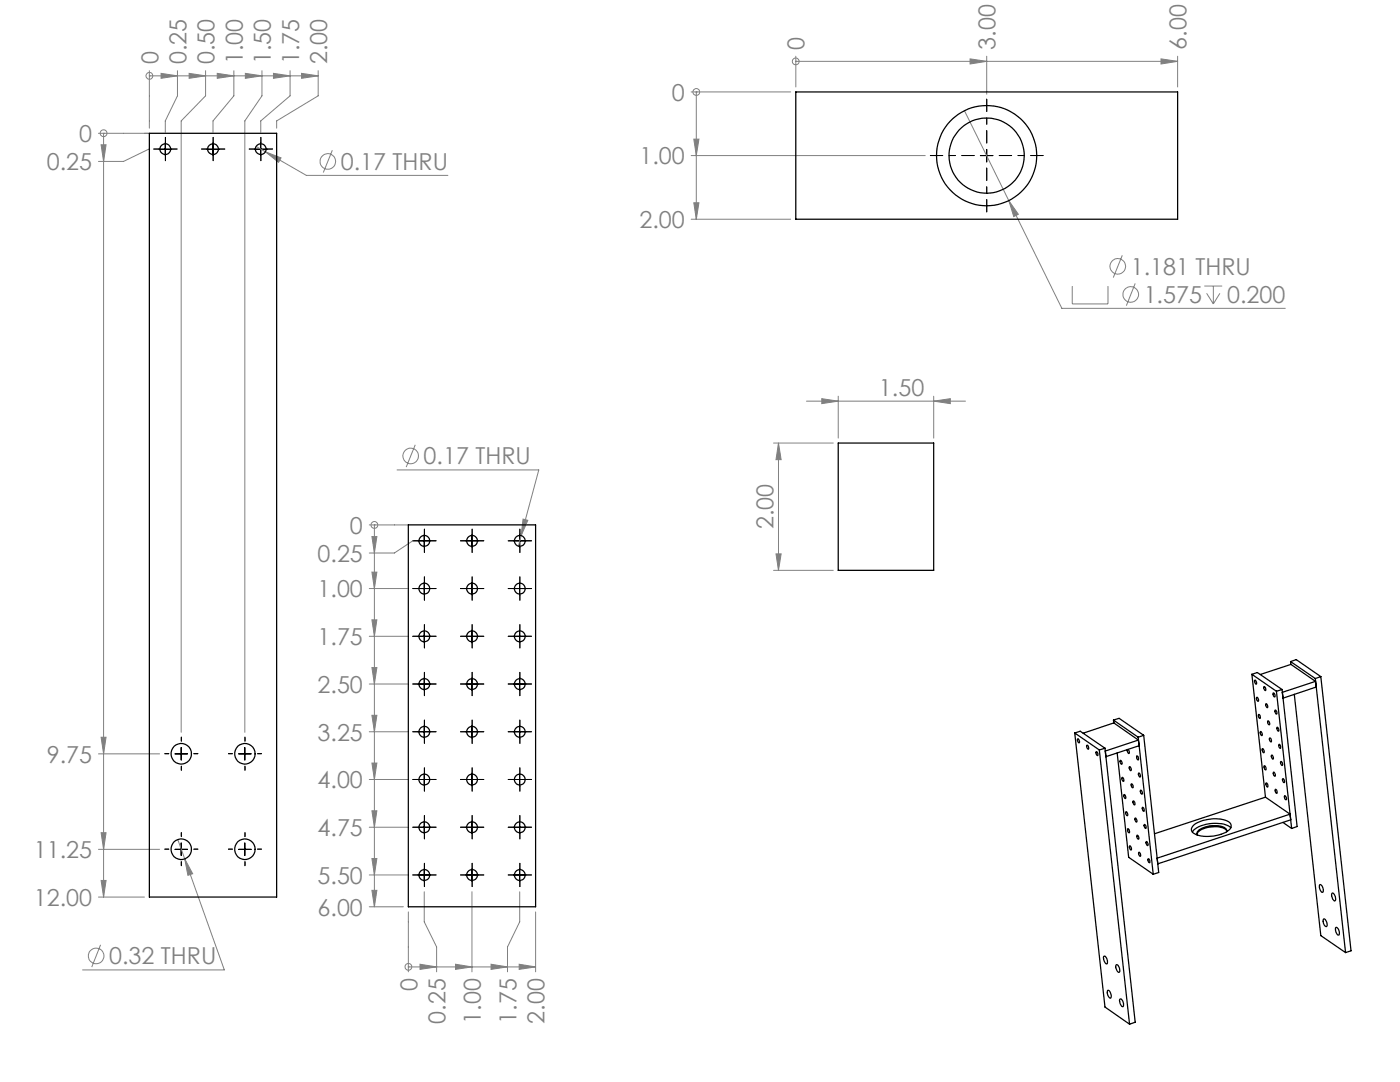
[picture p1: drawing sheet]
<svg xmlns="http://www.w3.org/2000/svg" width="279mm" height="216mm" viewBox="0 0 279 216" stroke-linecap="round" stroke-linejoin="round" font-family="sans-serif">
<g fill="none" stroke="#808080" stroke-width=".2">
<path d="M29.8 15.1h.1M29.8 14.1v11.5M29.8 15.1h33.7M32.1 14.6l3.3 .5-3.3 .5zM35.4 14.1v5l-2.4 5v2.3M37.7 14.6l3.3 .5-3.3 .5zM41 14.1v5l-4.8 5v122M43.4 14.6l3.3 .5-3.3 .5zM46.7 14.1v5l-4.2 5v2.3M49 14.6l3.3 .5-3.3 .5zM52.3 14.1v5l-3.4 5v122M54.6 14.6l3.3 .5-3.3 .5z"/>
<path d="M57.9 14.1v5l-5.9 5v2.3M60.2 14.6l3.3 .5-3.3 .5zM63.5 14.1v5l-8.3 5v1.5M137.9 18.3h19.9M139 18.3v25.4M139 18.3h.1M158.8 12.2h.1M158.8 11.2v6.2M158.8 12.2h76.2M193.6 11.7l3.3 .5-3.3 .6zM196.9 11.2v7.6M231.7 11.7l3.3 .5-3.3 .6z"/>
<path d="M235 11.2v6.2M19.6 26.6h10.1M20.2 28.9h1l-.5 3.3zM20.7 26.6v152.4M20.7 26.6h.1M29.7 29.8h.1M29.7 29.8l-5 2.4h-5.1M51.1 29.2l1.9 1.1M53 30.3l3.1 1.2-.5 .9zM53 30.3l8.1 4.7h28.3M66.3 30l-1.8 4.4M137.9 31h46.7"/>
<path d="M138.5 27.8h1l-.5 3.2zM192.5 22.1l8.8 17.9M137.9 43.7h19.9M138.5 40.5h1l-.5 3.2zM201.3 40l1.9 2.8-.9 .4zM201.3 40l10.6 21.5h44.6M214 57.1v3.5h7.1v-3.5M224 50.9l-1.8 4.5M226.6 56.6l-1.8 4.4M240.3 57.1h3.6M240.8 58.5l1.3 2.1M242.1 57.1v3.5"/>
<path d="M243.5 58.5l-1.4 2.1M164 79.6l3.3 .4-3.3 .5zM167.3 79.1v8.3M186.3 79.1v8.3M79.2 93.8h28.3l-3.5 13.1M82.9 88.8l-1.8 4.4M154.4 88.4h11.9M155.4 88.4l.5 3.3h-1zM155.4 88.4v25.4M160.9 80h31.8M186.3 80l3.4-.4v.9zM73.7 104.7h7.8"/>
<path d="M73.7 117.4h7.7M74.2 107.1h1l-.5 3.2zM74.2 114.2h1l-.5 3.2zM74.7 104.7h.1M74.7 104.7v76.2M82.4 107.9l-3.7 2.4h-5M104 106.9l-.5 2.1M104.4 103.6l.9 .2-1.3 3.1zM154.4 113.8h11.9M154.9 110.5h1l-.5 3.3zM73.7 127h7.7M73.7 136.5h7.7"/>
<path d="M74.2 123.7h1l-.5 3.3zM74.2 133.2h1l-.5 3.3zM19.6 150.4h12.3M20.2 147.1h1l-.5 3.3zM73.7 146h7.7M73.7 155.5h7.7M74.2 142.7h1l-.5 3.3zM74.2 152.3h1l-.5 3.2zM19.6 169.5h12.3M19.6 179h9.2M20.2 166.2h1l-.5 3.3zM20.2 175.7h1l-.5 3.3z"/>
<path d="M35.5 167.5l9.3 26h-28.3M36.9 171.4l1.6 2.9-1 .4zM73.7 165.1h7.7M73.7 174.6h7.7M74.2 161.8h1l-.5 3.3zM74.2 171.3h1l-.5 3.3zM74.2 177.7h1l-.5 3.2zM84.7 177.9v6l2.4 5v5M94.2 177.9v16M103.7 177.9v6l-2.4 5v5M20.1 188.5l-1.8 4.5M73.7 180.9h6.8"/>
<path d="M81.5 192.9h.1M81.5 182v11.9M81.5 192.9h25.4M83.8 192.4l3.3 .5-3.3 .5zM90.9 192.4l3.3 .5-3.3 .5zM98 192.4l3.3 .5-3.3 .5zM103.6 192.4l3.3 .5-3.3 .5zM106.9 182v11.9"/>
<circle cx="29.8" cy="15.1" r=".69"/>
<circle cx="139" cy="18.4" r=".67"/>
<circle cx="158.8" cy="12.3" r=".68"/>
<circle cx="20.7" cy="26.6" r=".68"/>
<circle cx="65.4" cy="32.2" r="1.56"/>
<circle cx="223.1" cy="53.2" r="1.55"/>
<circle cx="225.7" cy="58.8" r="1.55"/>
<circle cx="82" cy="91" r="1.55"/>
<circle cx="74.7" cy="104.8" r=".68"/>
<circle cx="19.2" cy="190.7" r="1.55"/>
<circle cx="81.5" cy="192.9" r=".68"/>
</g>
<path d="M194.4 31h-8.7M196.9 28.5v-8.7M196.9 33.5v8.8M199.4 31h8.8" fill="none" stroke="#000" stroke-width=".2" stroke-dasharray="15.2 1.3 1.3 1.3" stroke-dashoffset="12.8"/>
<g fill="none" stroke="#000" stroke-width=".2" stroke-dasharray="15.2 1.3 1.3 1.3">
<path d="M31.8 29.7h-1.1M33 28.5v-1.1M33 31v1.1M34.3 29.7h1M41.3 29.7h-1.1M42.5 28.5v-1.1M42.5 31v1.1M43.8 29.7h1.1M50.8 29.7h-1.1M52.1 28.5v-1.1M52.1 31v1.1M53.3 29.7h1.1"/>
<path d="M83.5 107.9h-1.1M83.5 117.4h-1.1M84.7 106.7v-1.1M84.7 109.2v1M84.7 116.2v-1.1M84.7 118.7v1.1M86 107.9h1M86 117.4h1M93 117.4h-1.1M93 107.9h-1.1M94.2 116.2v-1.1M94.2 118.7v1.1"/>
<path d="M94.2 106.7v-1.1M94.2 109.2v1M95.5 117.4h1.1M95.5 107.9h1.1M102.5 117.4h-1.1M102.5 107.9h-1.1M103.8 116.2v-1.1M103.8 118.7v1.1M103.8 106.7v-1.1M103.8 109.2v1M105 117.4h1.1M105 107.9h1.1"/>
<path d="M83.5 136.5h-1.1M83.5 127h-1.1M84.7 135.2v-1M84.7 137.7v1.1M84.7 125.7v-1.1M84.7 128.2v1.1M86 136.5h1M86 127h1M93 136.5h-1.1M93 127h-1.1M94.2 135.2v-1M94.2 137.7v1.1"/>
<path d="M94.2 125.7v-1.1M94.2 128.2v1.1M95.5 136.5h1.1M95.5 127h1.1M102.5 136.5h-1.1M102.5 127h-1.1M103.8 135.2v-1M103.8 137.7v1.1M103.8 125.7v-1.1M103.8 128.2v1.1M105 136.5h1.1M105 127h1.1"/>
<path d="M33.7 150.4h-.8M36.2 147.9v-.8M36.2 152.9v.8M38.7 150.4h.8M46.4 150.4h-.8M48.9 147.9v-.8M48.9 152.9v.8M51.4 150.4h.8M83.5 155.5h-1.1M83.5 146h-1.1M84.7 154.3v-1.1M84.7 156.8v1.1"/>
<path d="M84.7 144.8v-1.1M84.7 147.3v1M86 155.5h1M86 146h1M93 146h-1.1M93 155.5h-1.1M94.2 144.8v-1.1M94.2 147.3v1M94.2 154.3v-1.1M94.2 156.8v1.1M95.5 146h1.1M95.5 155.5h1.1"/>
<path d="M102.5 146h-1.1M102.5 155.5h-1.1M103.8 144.8v-1.1M103.8 147.3v1M103.8 154.3v-1.1M103.8 156.8v1.1M105 146h1.1M105 155.5h1.1M33.7 169.4h-.8M36.2 166.9v-.8M36.2 171.9v.8M38.7 169.4h.8"/>
<path d="M46.4 169.4h-.8M48.9 166.9v-.8M48.9 171.9v.8M51.4 169.4h.8M83.5 174.6h-1.1M83.5 165.1h-1.1M84.7 173.3v-1M84.7 175.8v1.1M84.7 163.8v-1.1M84.7 166.3v1.1M86 174.6h1M86 165.1h1"/>
<path d="M93 165.1h-1.1M93 174.6h-1.1M94.2 163.8v-1.1M94.2 166.3v1.1M94.2 173.3v-1M94.2 175.8v1.1M95.5 165.1h1.1M95.5 174.6h1.1M102.5 165.1h-1.1M102.5 174.6h-1.1M103.8 163.8v-1.1M103.8 166.3v1.1"/>
<path d="M103.8 173.3v-1M103.8 175.8v1.1M105 165.1h1.1M105 174.6h1.1"/>
</g>
<g fill="none" stroke="#000" stroke-width=".2">
<path d="M31.8 29.8h2.5M33 28.5v2.5M41.3 29.8h2.5M42.5 28.5v2.5M50.8 29.8h2.5M52 28.5v2.5M195.7 31h2.5M196.9 29.8v2.5M83.4 107.9h2.5M83.4 117.4h2.5M84.7 106.7v2.5M84.7 116.2v2.5"/>
<path d="M93 107.9h2.5M93 117.4h2.5M94.2 106.7v2.5M94.2 116.2v2.5M102.5 107.9h2.5M102.5 117.4h2.5M103.7 106.7v2.5M103.7 116.2v2.5M83.4 136.5h2.5M83.4 127h2.5M84.7 125.7v2.5M84.7 135.3v2.5"/>
<path d="M93 136.5h2.5M93 127h2.5M94.2 125.7v2.5M94.2 135.3v2.5M102.5 136.5h2.5M102.5 127h2.5M103.7 125.7v2.5M103.7 135.3v2.5M34.9 150.4h2.5M36.2 149.2v2.5M47.6 150.4h2.5M48.9 149.2v2.5"/>
<path d="M83.4 146h2.5M83.4 155.5h2.5M84.7 144.8v2.5M84.7 154.3v2.5M93 146h2.5M93 155.5h2.5M94.2 144.8v2.5M94.2 154.3v2.5M102.5 146h2.5M102.5 155.5h2.5M103.7 144.8v2.5M103.7 154.3v2.5"/>
<path d="M34.9 169.5h2.5M36.2 168.2v2.5M47.6 169.5h2.5M48.9 168.2v2.5M83.4 174.6h2.5M83.4 165.1h2.5M84.7 163.8v2.5M84.7 173.4v2.5M93 174.6h2.5M93 165.1h2.5M94.2 163.8v2.5M94.2 173.4v2.5"/>
<path d="M102.5 174.6h2.5M102.5 165.1h2.5M103.7 163.8v2.5M103.7 173.4v2.5"/>
</g>
<g fill="#808080">
<path d="M138.5 27.8h1l-.5 3.2zM138.5 40.5h1l-.5 3.2zM20.2 28.9h1l-.5 3.3zM20.2 147.1h1l-.5 3.3zM20.2 166.2h1l-.5 3.3zM20.2 175.7h1l-.5 3.3zM74.2 107.1h1l-.5 3.2zM74.2 114.2h1l-.5 3.2zM74.2 123.7h1l-.5 3.3zM74.2 133.2h1l-.5 3.3zM74.2 142.7h1l-.5 3.3zM74.2 152.3h1l-.5 3.2zM74.2 161.8h1l-.5 3.3zM74.2 171.3h1l-.5 3.3zM74.2 177.7h1l-.5 3.2z"/>
<path d="M193.6 11.7l3.3 .5-3.3 .6zM231.7 11.7l3.3 .5-3.3 .6zM32.1 14.6l3.3 .5-3.3 .5zM37.7 14.6l3.3 .5-3.3 .5zM43.4 14.6l3.3 .5-3.3 .5zM49 14.6l3.3 .5-3.3 .5zM54.6 14.6l3.3 .5-3.3 .5zM60.2 14.6l3.3 .5-3.3 .5zM83.8 192.4l3.3 .5-3.3 .5zM90.9 192.4l3.3 .5-3.3 .5zM98 192.4l3.3 .5-3.3 .5zM103.6 192.4l3.3 .5-3.3 .5z"/>
<path d="M201.3 40l1 3.2 .9-.4zM53 30.3l2.6 2.1 .5-.9zM36.9 171.4l.6 3.3 1-.4zM104.4 103.6l-.4 3.3 1.3-3.1zM164 79.6l3.3 .4-3.3 .5zM186.3 80l3.4-.4v.9z"/>
<path d="M154.9 110.5h1l-.5 3.3zM155.4 88.4l.5 3.3h-1z"/>
</g>
<g fill="none" stroke="#000" stroke-width=".25">
<path d="M158.8 18.3h76.2v25.4h-76.2zM29.8 26.6h25.4v152.4h-25.4zM167.3 88.4h19v25.4h-19zM81.5 104.7h25.4v76.2h-25.4zM249.8 134.5l2.8 24.6M249.8 134.5l4.9 3.4M249.8 134.5l1.1-.3 5 3.4M250.4 135.7a.52 .52 0 0 1 .3 .8l-.3-.4zM250.8 139.1a.56 .56 0 0 1 .3 .8 .65 .65 0 0 1-.3-.8zM252.2 137a.47 .47 0 0 1 .3 .8l-.3-.4zM254.1 138.3a.45 .45 0 0 1 .3 .3 .45 .45 0 0 1-.1 .5l-.2-.2zM254.7 137.9l3.1 27.4"/>
<path d="M255.9 137.6l3 27.3-1.1 .4M255.9 137.6l-1.2 .3M255.9 138.1l6.6-2.1 .2 1.1-6.7 2.2zM257.6 132l4.9 3.4M257.6 132l1.1-.4 4.9 3.4M257.6 132v.6M257.6 132.6l-6.1 2M257.6 132.6l4.9 3.4M258.3 138.5l5.3 48.2 4.9 3.4M262.5 135.4l6 54.7M263.6 135l-1.1 .4M263.6 135l6 54.7-1.1 .4"/>
<path d="M214.5 146.3l4.9 3.3M214.5 146.3l1.1-.4 4.9 3.4M214.5 146.3l6 54.6 4.9 3.5M215.1 147.5a.51 .51 0 0 1 .3 .7l-.3-.4zM216.9 148.7a.45 .45 0 0 1 .2 .8l-.2-.4zM218.8 150a.56 .56 0 0 1 .2 .8 .65 .65 0 0 1-.2-.8zM219.4 149.6l6 54.8M220.5 149.3l6.1 54.7-1.2 .4M220.5 149.3l-1.1 .3M220.6 149.9l6.6-2.2 .1 1.1-6.6 2.2zM222.2 143.7l5 3.4M222.2 143.7l1.1-.4 4.9 3.4"/>
<path d="M222.2 143.7l.1 .6M222.3 144.3l-6.1 2M222.3 144.3l4.9 3.4M223 150.2l2.2 20.9 5 3.3M223.6 151.7a.52 .52 0 0 1 .2 .8l-.2-.2zM223.9 155.2a.45 .45 0 0 1 .3 .7l-.3-.4zM224.3 158.6a.49 .49 0 0 1 .3 .7l-.3-.3zM225.1 149.5v.1a.45 .45 0 0 1 .1 .8l-.2-.4v-.4M225.4 153a.45 .45 0 0 1 .3 .3 .45 .45 0 0 1-.1 .5l-.2-.4zM225.8 156.4a.52 .52 0 0 1 .3 .8l-.3-.2zM226.1 159.8a.5 .5 0 0 1 .3 .8l-.3-.4zM226.8 150.8a.47 .47 0 0 1 .3 .8l-.3-.4z"/>
<path d="M227.2 147.1l3 27.3M227.2 154.3a.45 .45 0 0 1 .4 .3 .45 .45 0 0 1-.2 .4l-.2-.3zM227.6 157.7a.49 .49 0 0 1 .2 .8l-.2-.6zM228.2 146.7l-1 .4M228.2 146.7l3 27.4-1 .3M251.1 142.6a.45 .45 0 0 1 .3 .7l-.3-.3zM251.5 146a.51 .51 0 0 1 .3 .8l-.3-.4zM252 149.4a.61 .61 0 0 1 .2 .8 .71 .71 0 0 1-.2-.8zM252.3 152.8a.52 .52 0 0 1 .3 .8l-.3-.2zM252.6 159.1l-22.2 7.3M252.6 159.1l4.9 3.4M252.6 140.4a.52 .52 0 0 1 .3 .8l-.3-.4z"/>
<path d="M252.7 156.2a.52 .52 0 0 1 .3 .9l-.3-.5zM253 143.8a.56 .56 0 0 1 .3 .8 .65 .65 0 0 1-.3-.8zM253.4 147.3a.45 .45 0 0 1 .2 .7l-.2-.3zM253.8 150.7a.49 .49 0 0 1 .2 .8l-.2-.4zM254.2 154.1a.61 .61 0 0 1 .2 .8 .68 .68 0 0 1-.2-.8zM254.5 141.7a.45 .45 0 0 1 .3 .3 .45 .45 0 0 1-.1 .5l-.2-.4zM254.5 157.5a.48 .48 0 0 1 .2 .8l-.2-.4zM254.8 145.1a.52 .52 0 0 1 .3 .8l-.3-.4zM255.2 148.6a.52 .52 0 0 1 .3 .7l-.2-.2zM255.6 152a.48 .48 0 0 1 .3 .8l-.3-.4zM256 155.4a.49 .49 0 0 1 .3 .8l-.3-.4zM256.4 158.8a.61 .61 0 0 1 .2 .8 .68 .68 0 0 1-.2-.8z"/>
<path d="M224.7 162a.56 .56 0 0 1 .3 .8 .65 .65 0 0 1-.3-.8zM225 165.4a.48 .48 0 0 1 .3 .8l-.3-.4zM225.4 168.8a.57 .57 0 0 1 .3 .8l-.3-.4zM226.5 163.3a.49 .49 0 0 1 .3 .7l-.3-.3zM226.9 166.7a.56 .56 0 0 1 .3 .8 .65 .65 0 0 1-.3-.8zM227.3 170.1a.45 .45 0 0 1 .2 .8l-.2-.4zM228 161.1a.47 .47 0 0 1 .2 .8zM228.4 164.5a.5 .5 0 0 1 .3 .8l-.3-.4zM228.7 168a.52 .52 0 0 1 .3 .7l-.3-.4zM229.1 171.4a.49 .49 0 0 1 .3 .8l-.2-.3zM230.9 171.2l26.6-8.7 .1 1.1-26.5 8.8zM238.2 164.7a7.5 7.5 0 0 1 6.9-.8 1.06 1.06 0 0 1 .6 1.1 1.06 1.06 0 0 1-.8 .9 7.6 7.6 0 0 1-6.7 .4l-.4-.7v-.4z"/>
<path d="M244.8 166v-.2a1.79 1.79 0 0 0-2-1.1 4.8 4.8 0 0 0-3.9 1.3v.6M244.8 165.8a2.62 2.62 0 0 0-2.8-.8 4 4 0 0 0-3 1.3l-.1 .2M245.6 165.2a6 6 0 0 0-5.5-.6l-1.2 .6-1 .8M256 164.1l1.8 1.2M263.4 176.5a1.08 1.08 0 0 1 .6 1.5 1.2 1.2 0 0 1-.6-1.5zM265.9 178.2a1.12 1.12 0 0 1 .5 1.6 1.3 1.3 0 0 1-.5-1.6zM220.3 190.8a.92 .92 0 0 1 .7 1.1v.4a.79 .79 0 0 1-.8-1zM221.1 197.6a1.1 1.1 0 0 1 .6 1.6 1.26 1.26 0 0 1-.6-1.6zM222.8 192.5a1.06 1.06 0 0 1 .5 1.5 1.28 1.28 0 0 1-.5-1.5zM223.5 199.4a.92 .92 0 0 1 .7 1.1v.3a.79 .79 0 0 1-.8-1zM264.2 183.4a1.1 1.1 0 0 1 .5 1.5 1.14 1.14 0 0 1-.5-1.5zM266.6 185.1a1.08 1.08 0 0 1 .6 1.5 1.2 1.2 0 0 1-.6-1.5z"/>
<circle cx="33" cy="29.8" r="1.07"/>
<circle cx="42.5" cy="29.8" r="1.07"/>
<circle cx="52.1" cy="29.8" r="1.07"/>
<circle cx="196.9" cy="31.1" r="10"/>
<circle cx="196.9" cy="31.1" r="7.5"/>
<circle cx="84.7" cy="117.5" r="1.08"/>
<circle cx="84.7" cy="107.9" r="1.08"/>
<circle cx="94.2" cy="117.5" r="1.08"/>
<circle cx="94.2" cy="107.9" r="1.08"/>
<circle cx="103.7" cy="117.5" r="1.08"/>
<circle cx="103.7" cy="107.9" r="1.08"/>
<circle cx="84.7" cy="127" r="1.08"/>
<circle cx="84.7" cy="136.5" r="1.08"/>
<circle cx="94.2" cy="127" r="1.08"/>
<circle cx="94.2" cy="136.5" r="1.08"/>
<circle cx="103.7" cy="127" r="1.08"/>
<circle cx="103.7" cy="136.5" r="1.08"/>
<circle cx="36.2" cy="150.4" r="2.05"/>
<circle cx="48.9" cy="150.4" r="2.05"/>
<circle cx="84.7" cy="155.6" r="1.08"/>
<circle cx="84.7" cy="146" r="1.08"/>
<circle cx="94.2" cy="155.6" r="1.08"/>
<circle cx="94.2" cy="146" r="1.08"/>
<circle cx="103.7" cy="155.6" r="1.08"/>
<circle cx="103.7" cy="146" r="1.08"/>
<circle cx="36.2" cy="169.5" r="2.05"/>
<circle cx="48.9" cy="169.5" r="2.05"/>
<circle cx="84.7" cy="174.6" r="1.08"/>
<circle cx="84.7" cy="165.1" r="1.08"/>
<circle cx="94.2" cy="165.1" r="1.08"/>
<circle cx="94.2" cy="174.6" r="1.08"/>
<circle cx="103.7" cy="165.1" r="1.08"/>
<circle cx="103.7" cy="174.6" r="1.08"/>
</g>
<g font-size="4.7" fill="#808080">
<text x="160.6" y="9.9" transform="rotate(-90 160.6 9.9)">0</text>
<text x="198.7" y="9.9" transform="rotate(-90 198.7 9.9)">3.00</text>
<text x="236.8" y="9.9" transform="rotate(-90 236.8 9.9)">6.00</text>
<text x="31.6" y="12.8" transform="rotate(-90 31.6 12.8)">0</text>
<text x="37.2" y="12.8" transform="rotate(-90 37.2 12.8)">0.25</text>
<text x="42.8" y="12.8" transform="rotate(-90 42.8 12.8)">0.50</text>
<text x="48.4" y="12.8" transform="rotate(-90 48.4 12.8)">1.00</text>
<text x="54.1" y="12.8" transform="rotate(-90 54.1 12.8)">1.50</text>
<text x="59.7" y="12.8" transform="rotate(-90 59.7 12.8)">1.75</text>
<text x="65.3" y="12.8" transform="rotate(-90 65.3 12.8)">2.00</text>
<text x="134.1" y="20.1">0</text>
<text x="15.8" y="28.3">0</text>
<text x="9.3" y="33.9">0.25</text>
<text x="68" y="33.9">0.17 THRU</text>
<text x="127.6" y="32.8">1.00</text>
<text x="127.6" y="45.5">2.00</text>
<text x="225.7" y="54.8">1.181 THRU</text>
<text x="228.2" y="60.4">1.575</text>
<text x="244.9" y="60.4">0.200</text>
<text x="175.4" y="79">1.50</text>
<text x="84.5" y="92.7">0.17 THRU</text>
<text x="69.8" y="106.5">0</text>
<text x="154.4" y="105.6" transform="rotate(-90 154.4 105.6)">2.00</text>
<text x="63.4" y="112.1">0.25</text>
<text x="63.4" y="119.2">1.00</text>
<text x="63.4" y="128.7">1.75</text>
<text x="63.4" y="138.3">2.50</text>
<text x="63.4" y="147.8">3.25</text>
<text x="9.3" y="152.2">9.75</text>
<text x="63.4" y="157.3">4.00</text>
<text x="63.4" y="166.8">4.75</text>
<text x="6.7" y="171.2">11.25</text>
<text x="63.4" y="176.4">5.50</text>
<text x="6.7" y="180.7">12.00</text>
<text x="63.4" y="182.7">6.00</text>
<text x="21.8" y="192.4">0.32 THRU</text>
<text x="83.3" y="197.8" transform="rotate(-90 83.3 197.8)">0</text>
<text x="88.9" y="204.3" transform="rotate(-90 88.9 204.3)">0.25</text>
<text x="96" y="204.3" transform="rotate(-90 96 204.3)">1.00</text>
<text x="103.1" y="204.3" transform="rotate(-90 103.1 204.3)">1.75</text>
<text x="108.7" y="204.3" transform="rotate(-90 108.7 204.3)">2.00</text>
</g>
</svg>
